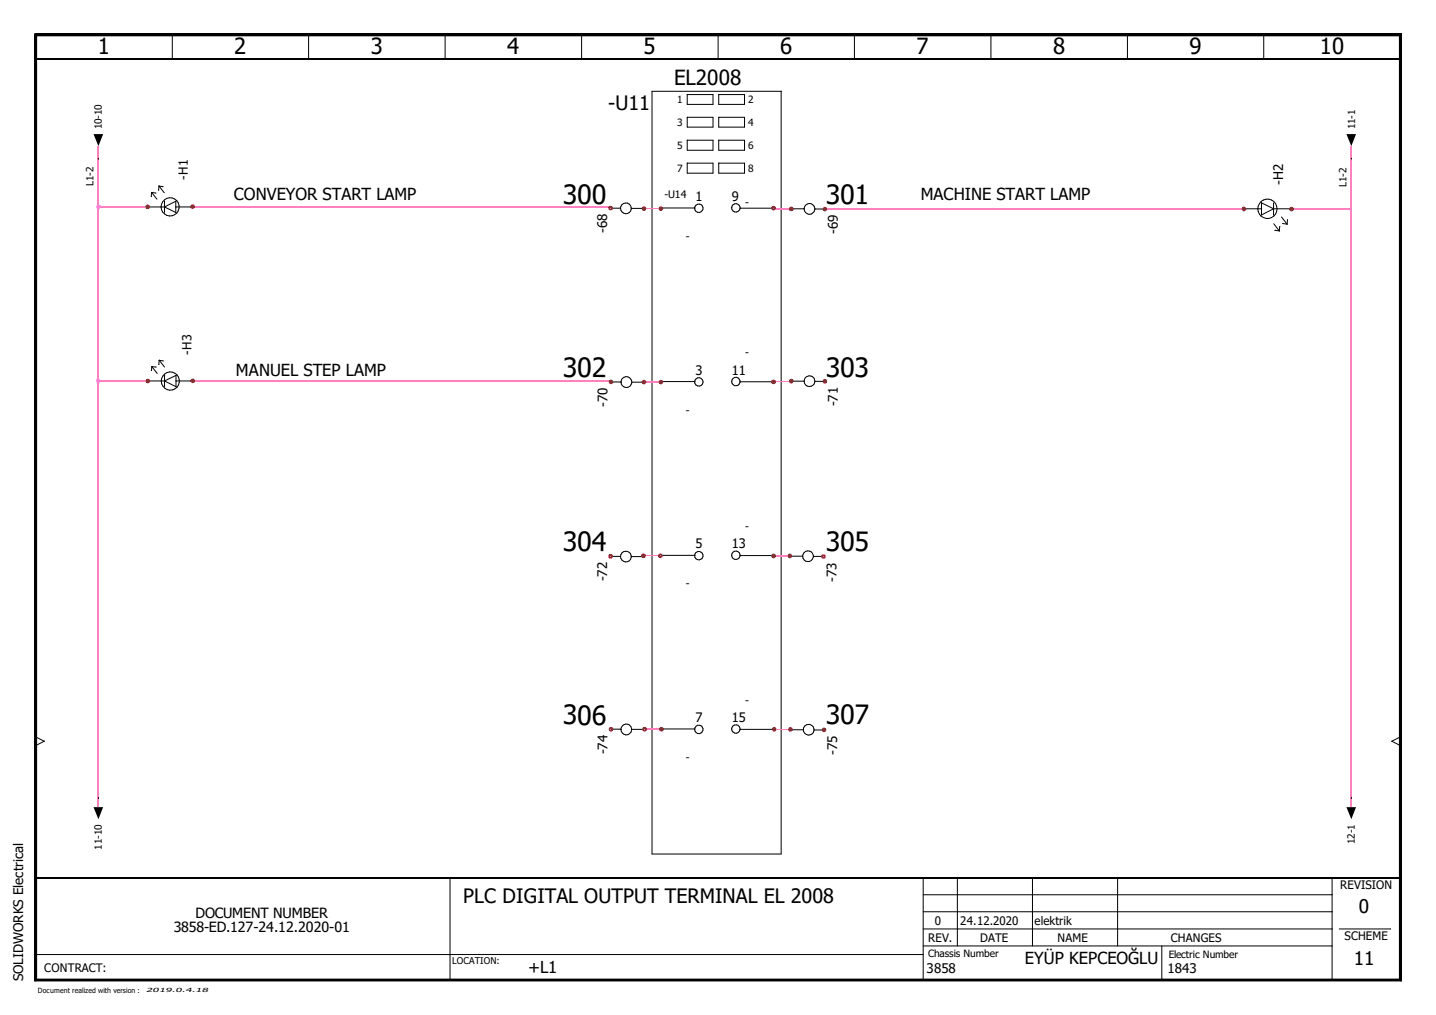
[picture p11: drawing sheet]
<svg xmlns="http://www.w3.org/2000/svg" width="297mm" height="210mm" viewBox="0 0 297 210" stroke-linecap="round" stroke-linejoin="round" font-family="sans-serif">
<path d="M0 0h297v209.9h-297z" fill="none" stroke="#fff" stroke-width=".21"/>
<g fill="none" stroke="#000" stroke-width=".21">
<path d="M7.2 7l.4 .4zM7.2 7h282.6zM7.2 7v195.9zM7.2 7h282.6v195.9h-282.6zM7.6 7.4h281.9zM7.6 7.4v195.1zM7.6 7.4h281.9v195.1h-281.9zM35.7 7.2l-.1 4.9M63.9 7.2l-.1 4.9M92.1 7.2v4.9M120.4 7.2l-.1 4.9M134.9 18.9h26.7v157.7h-26.7z"/>
<path d="M142.2 19.6h5.3v2h-5.3zM148.6 7.2l-.1 4.9M148.7 19.6h5.3v2h-5.3zM176.8 7.2l-.1 4.9M205 7.2v4.9M233.3 7.2l-.1 4.9M261.4 7.2v4.9M289.5 7.4v195.1zM289.8 7l-.3 .4zM289.8 7v195.9zM20.4 32.7h.1M31.4 39.8l1.1 1.4"/>
<path d="M31.4 39.8h.1M31.4 39.8l.9 .1M31.4 39.8l-.1 .8M32.9 38.5l1.1 1.4M32.9 38.5h.1M32.9 38.5l-.1 .8M32.9 38.5l.8 .1M33.7 38.6h.1M142.2 24.3h5.3v2h-5.3zM142.2 29h5.3v2.1h-5.3zM142.2 33.7h5.3v2.1h-5.3zM148.7 24.3h5.3v2h-5.3z"/>
<path d="M148.7 29h5.3v2.1h-5.3zM148.7 33.7h5.3v2.1h-5.3zM279.5 32.7h.1M30.5 42.8h3.6M30.5 42.8h.1M34.1 41.6l-.1 2.3M36.4 42.8h3.5M36.4 41.6h.1M36.4 41.6l-2.4 1.2 2.4 1.1M36.4 43.9h.1M36.4 41.6v2.3M39.8 42.8h.1"/>
<path d="M126.5 43.1h1.9M130.6 43.1h2.4M136.9 43h6.9M143.7 43.1h.1M151.3 43h.1M153.1 43.1h6.7M164 43.2h2.4M168.6 43.2h1.8M257.2 43.2h3.8M257.3 43.2h.1M260.9 44.4h.1M260.9 42l2.5 1.2"/>
<path d="M260.9 42h.1M260.9 42v2.4M263.4 43.2h3.8M263.4 42l.1 2.4M263.4 43.2l-2.5 1.2M263.5 46.3l1.1 1.5M263.8 47.6l.8 .2M264.6 47.8h.1M264.7 46.9l-.1 .9M265.1 44.9l1.1 1.5M265.4 46.2l.8 .2M266.2 46.4h.1"/>
<path d="M266.4 45.5l-.2 .9M267.1 43.2h.1M30.5 78.8h3.6M30.6 78.8h.1M31.4 75.8l1.1 1.4M31.4 75.8h.1M31.4 75.8l.9 .1M31.4 75.8v.8M32.9 74.5l1.1 1.4M32.9 74.5h.1M32.9 74.5v.9M32.9 74.5l.9 .1"/>
<path d="M34.1 77.6l-.1 2.4M36.4 78.8h3.5M36.4 77.6h.1M36.4 77.6l-2.4 1.2 2.4 1.2M36.4 80h.1M36.4 77.6v2.4M39.9 78.8h.1M126.6 79h1.9M130.7 79h2.4M136.9 78.9h6.9M143.7 79h.1M151.3 78.9h.1"/>
<path d="M153.1 79h6.7M164 78.8h2.4M168.6 78.9h1.8M126.5 115.1h1.9M128.4 115.1h.1M130.6 115.1h2.4M136.9 114.9h6.9M143.7 114.9h.1M151.3 114.9h.1M153.1 114.9h6.7M163.7 115h2.4M168.3 115.1h1.8"/>
<path d="M7.4 152.4l1.7 .9M9.1 153.3l-1.7 .9M9.1 153.3h.1M126.6 150.8h1.8M128.4 150.8h.1M130.7 150.8h2.4M136.9 150.7h6.9M143.7 150.8h.1M151.3 150.7h.1M153.1 150.8h6.7M163.8 150.9h2.4M168.4 151h1.8"/>
<path d="M287.9 153.3l1.8 .9M287.9 153.3h.1M289.6 152.4l-1.7 .9M20.4 164.9h.1M279.5 164.9h.1M7.4 197.4h183.6M93.1 181.5v21.2M191 195.6h84.6M191 192.1h84.6M191 188.6h84.6M191 185h84.6M191 181.5v21.2"/>
<path d="M198.1 181.5l-.1 14.1M213.6 181.5v14.1M231.2 181.5v14.1M240.3 195.6l.1 7.1M275.6 181.5l-.1 21.2M277 192.1h10.7M7.2 202.9h282.6zM7.6 202.5l-.4 .4zM7.6 202.5h281.9zM289.5 202.5l.3 .4z"/>
<circle cx="35.2" cy="42.8" r="1.87"/>
<circle cx="129.5" cy="43.1" r="1.11"/>
<circle cx="144.6" cy="43.1" r=".88"/>
<circle cx="152.2" cy="43" r=".87"/>
<circle cx="167.4" cy="43.2" r="1.11"/>
<circle cx="262.2" cy="43.2" r="2"/>
<circle cx="35.2" cy="78.8" r="1.87"/>
<circle cx="129.6" cy="79" r="1.11"/>
<circle cx="144.6" cy="79" r=".88"/>
<circle cx="152.2" cy="78.9" r=".88"/>
<circle cx="167.4" cy="78.8" r="1.11"/>
<circle cx="129.5" cy="115.1" r="1.11"/>
<circle cx="144.5" cy="114.9" r=".87"/>
<circle cx="152.2" cy="114.8" r=".87"/>
<circle cx="167.1" cy="115" r="1.12"/>
<circle cx="129.6" cy="150.9" r="1.12"/>
<circle cx="144.6" cy="150.8" r=".88"/>
<circle cx="152.2" cy="150.7" r=".88"/>
<circle cx="167.3" cy="150.9" r="1.11"/>
</g>
<path d="M7.2 7.2h282.6M7.2 202.7h282.6" fill="none" stroke="#000" stroke-width=".38"/>
<path d="M7.2 7l.4 .4zM289.8 7l-.3 .4zM19.3 27.7h2l-.9 2.5zM278.5 27.7h2l-1 2.5zM19.3 166.9h2l-.9 2.5zM278.5 166.9h2l-1 2.5zM7.6 202.5l-.4 .4zM289.5 202.5l.3 .4z" fill="#000"/>
<path d="M7.4 7v195.9M7.4 12.1h282.2M289.6 7v195.9M7.4 181.5h282.2" fill="none" stroke="#000" stroke-width=".34"/>
<g fill="none" stroke="#ff7fbf" stroke-width=".21">
<path d="M20.3 30.2v136.7M279.5 30.2v136.7M20.4 42.7h9.6M40.2 42.8h85.9M133.2 43.1h3.5M160.3 43.2h3.4M170.9 43.2h86.4M267.2 43.2h12.5M20.4 78.8h9.6M40.2 78.8h86M133.2 79h3.5M160.3 78.8h3.4"/>
<path d="M133.1 114.9h3.5M160 115h3.4M133.3 150.8h3.5M160.1 150.8h3.4"/>
</g>
<g fill="#a50000">
<path d="M267.5 42.9l.2 .4h-.5z"/>
<path d="M267.2 42.8l.3 .1-.3 .3z"/>
<path d="M266.8 42.9l.4-.1v.4z"/>
<path d="M266.8 42.9l.3 .4h-.4z"/>
<path d="M266.7 43.3h.4l-.3 .3z"/>
<path d="M267.1 43.3l.1 .4-.4-.1z"/>
<path d="M267.2 43.3l.3 .3-.3 .1z"/>
<path d="M267.2 43.3h.5l-.2 .3z"/>
<path d="M257.3 43.2l.4-.4 .1 .4z"/>
<path d="M257.3 42.7l.4 .1-.4 .4z"/>
<path d="M257 42.8l.3-.1v.5z"/>
<path d="M257 42.8l.3 .4h-.5z"/>
<path d="M256.8 43.2l.5 .1-.3 .3z"/>
<path d="M257 43.6l.3-.3v.4z"/>
<path d="M257.3 43.3l.4 .3-.4 .1z"/>
<path d="M257.3 43.3l.5-.1-.1 .4z"/>
<path d="M170.7 78.8l.3-.3 .1 .4z"/>
<path d="M170.6 78.4l.4 .1-.3 .3z"/>
<path d="M170.3 78.5l.3-.1v.4z"/>
<path d="M170.3 78.5l.3 .4h-.5z"/>
<path d="M170.1 78.9h.5l-.3 .3z"/>
<path d="M170.3 79.2l.3-.3v.5z"/>
<path d="M170.6 78.9l.4 .3-.4 .2z"/>
<path d="M170.7 78.9h.4l-.1 .3z"/>
<path d="M171 42.9l.1 .3h-.4z"/>
<path d="M170.6 42.8l.4 .1-.3 .3z"/>
<path d="M170.3 42.9l.3-.1v.4z"/>
<path d="M170.3 42.9l.3 .3h-.5z"/>
<path d="M170.1 43.2l.5 .1-.3 .3z"/>
<path d="M170.6 43.3v.4l-.3-.1z"/>
<path d="M170.6 43.3l.4 .3-.4 .1z"/>
<path d="M170.7 43.2h.4l-.1 .4z"/>
<path d="M170.5 150.9l.3-.3 .1 .4z"/>
<path d="M170.4 150.5l.4 .1-.3 .3z"/>
<path d="M170.1 150.6l.3-.1v.4z"/>
<path d="M170.1 150.6l.3 .4h-.4z"/>
<path d="M170 151h.4l-.3 .3z"/>
<path d="M170.1 151.3l.3-.3v.4z"/>
<path d="M170.4 151l.4 .3-.4 .1z"/>
<path d="M170.5 151h.4l-.1 .3z"/>
<path d="M170.3 115l.4-.3 .1 .4z"/>
<path d="M170.3 114.6l.4 .1-.4 .3z"/>
<path d="M170 114.7l.3-.1v.4z"/>
<path d="M170 114.7l.3 .4h-.5z"/>
<path d="M169.8 115.1h.5l-.3 .3z"/>
<path d="M170.3 115.1v.5l-.3-.2z"/>
<path d="M170.3 115.1l.4 .3-.4 .2z"/>
<path d="M170.3 115.1h.5l-.1 .3z"/>
<path d="M163.7 78.8l.3-.3 .2 .3z"/>
<path d="M163.7 78.3l.3 .2-.3 .3z"/>
<path d="M163.3 78.5l.4-.2v.5z"/>
<path d="M163.3 78.5l.3 .3h-.4z"/>
<path d="M163.2 78.8l.5 .1-.4 .3z"/>
<path d="M163.3 79.2l.4-.3v.4z"/>
<path d="M163.7 78.9l.3 .3-.3 .1z"/>
<path d="M163.7 78.8h.5l-.2 .4z"/>
<path d="M164 42.8l.2 .4h-.5z"/>
<path d="M163.7 42.7l.3 .1-.3 .4z"/>
<path d="M163.3 42.8l.4-.1v.4z"/>
<path d="M163.3 42.8l.3 .4h-.4z"/>
<path d="M163.2 43.2h.5l-.4 .4z"/>
<path d="M163.7 43.2v.5l-.4-.1z"/>
<path d="M163.7 43.3l.3 .3-.3 .1z"/>
<path d="M163.7 43.2h.5l-.2 .4z"/>
<path d="M163.5 150.8l.4-.3 .1 .3z"/>
<path d="M163.5 150.3l.4 .2-.4 .3z"/>
<path d="M163.1 150.5l.4-.2v.5z"/>
<path d="M163.1 150.5l.4 .3h-.5z"/>
<path d="M163 150.8l.5 .1-.4 .3z"/>
<path d="M163.1 151.2l.4-.3v.4z"/>
<path d="M163.5 150.9l.4 .3-.4 .1z"/>
<path d="M163.5 150.9l.5-.1-.1 .4z"/>
<path d="M163.4 114.9l.3-.3 .2 .4z"/>
<path d="M163.4 114.5l.3 .1-.3 .3z"/>
<path d="M163 114.6l.4-.1v.4z"/>
<path d="M163 114.6l.3 .4h-.4z"/>
<path d="M162.9 115h.4l-.3 .3z"/>
<path d="M163 115.3l.4-.3v.5z"/>
<path d="M163.4 115l.3 .3-.3 .2z"/>
<path d="M163.4 115h.5l-.2 .3z"/>
<path d="M160.2 150.8l.3-.3 .2 .3z"/>
<path d="M160.1 150.3l.4 .2-.3 .3z"/>
<path d="M159.8 150.5l.3-.2v.5z"/>
<path d="M159.8 150.5l.3 .3h-.5z"/>
<path d="M159.6 150.8l.5 .1-.3 .3z"/>
<path d="M160.1 150.9v.4l-.3-.1z"/>
<path d="M160.1 150.9l.4 .3-.4 .1z"/>
<path d="M160.2 150.8h.5l-.2 .4z"/>
<path d="M160.4 114.6l.1 .4h-.4z"/>
<path d="M160 114.5l.4 .1-.3 .3z"/>
<path d="M159.7 114.6l.3-.1v.4z"/>
<path d="M159.7 114.6l.3 .4h-.5z"/>
<path d="M159.5 115h.5l-.3 .3z"/>
<path d="M160 115v.5l-.3-.2z"/>
<path d="M160 115l.4 .3-.4 .2z"/>
<path d="M160.1 115h.4l-.1 .3z"/>
<path d="M160.4 78.6l.1 .4h-.4z"/>
<path d="M160 78.5l.4 .1-.3 .4z"/>
<path d="M159.6 78.6l.4-.1v.4z"/>
<path d="M159.6 78.6l.4 .4h-.5z"/>
<path d="M159.5 79h.5l-.4 .3z"/>
<path d="M160 79v.5l-.4-.2z"/>
<path d="M160 79l.4 .3-.4 .2z"/>
<path d="M160.1 79h.4l-.1 .3z"/>
<path d="M160.4 42.7l.1 .4h-.4z"/>
<path d="M160 42.5l.4 .2-.3 .3z"/>
<path d="M159.6 42.7l.4-.2v.5z"/>
<path d="M159.6 42.7l.4 .4h-.5z"/>
<path d="M159.5 43.1h.5l-.4 .3z"/>
<path d="M159.6 43.4l.4-.3v.5z"/>
<path d="M160 43.1l.4 .3-.4 .2z"/>
<path d="M160.1 43.1h.4l-.1 .3z"/>
<path d="M137.2 150.5l.1 .3h-.4z"/>
<path d="M136.8 150.3l.4 .2-.3 .3z"/>
<path d="M136.5 150.5l.3-.2v.5z"/>
<path d="M136.5 150.5l.3 .3h-.5z"/>
<path d="M136.3 150.8h.5l-.3 .4z"/>
<path d="M136.8 150.8v.5l-.3-.1z"/>
<path d="M136.8 150.9l.4 .3-.4 .1z"/>
<path d="M136.9 150.8h.4l-.1 .4z"/>
<path d="M137 78.7l.2 .3h-.5z"/>
<path d="M136.7 78.5l.3 .2-.3 .3z"/>
<path d="M136.4 78.7l.3-.2-.1 .5z"/>
<path d="M136.4 78.7l.2 .3h-.4z"/>
<path d="M136.2 79h.4l-.2 .4z"/>
<path d="M136.6 79l.1 .5-.3-.1z"/>
<path d="M136.7 79.1l.3 .3-.3 .1z"/>
<path d="M136.7 79h.5l-.2 .4z"/>
<path d="M136.7 43.1l.3-.3 .2 .3z"/>
<path d="M136.7 42.6l.3 .2-.3 .3z"/>
<path d="M136.4 42.8l.3-.2v.5z"/>
<path d="M136.4 42.8l.2 .3h-.4z"/>
<path d="M136.2 43.1l.4 .1-.2 .3z"/>
<path d="M136.6 43.2l.1 .4-.3-.1z"/>
<path d="M136.7 43.2l.3 .3-.3 .1z"/>
<path d="M136.7 43.1h.5l-.2 .4z"/>
<path d="M136.6 114.9l.3-.3 .2 .3z"/>
<path d="M136.6 114.4l.3 .2-.3 .3z"/>
<path d="M136.2 114.6l.4-.2v.5z"/>
<path d="M136.2 114.6l.4 .3h-.5z"/>
<path d="M136.1 114.9l.5 .1-.4 .3z"/>
<path d="M136.2 115.3l.4-.3v.4z"/>
<path d="M136.6 115l.3 .3-.3 .1z"/>
<path d="M136.6 114.9h.5l-.2 .4z"/>
<path d="M133.3 150.8l.4-.3 .1 .3z"/>
<path d="M133.3 150.3l.4 .2-.4 .3z"/>
<path d="M133 150.5l.3-.2v.4z"/>
<path d="M133 150.5l.3 .3h-.5z"/>
<path d="M132.8 150.8h.5l-.3 .4z"/>
<path d="M133.3 150.8v.5l-.3-.1z"/>
<path d="M133.3 150.8l.4 .4-.4 .1z"/>
<path d="M133.3 150.8h.5l-.1 .4z"/>
<path d="M133.2 79l.4-.3 .1 .3z"/>
<path d="M133.2 78.5l.4 .2-.4 .3z"/>
<path d="M132.8 78.7l.4-.2v.5z"/>
<path d="M132.8 78.7l.4 .3h-.5z"/>
<path d="M132.7 79h.5l-.4 .4z"/>
<path d="M133.2 79v.5l-.4-.1z"/>
<path d="M133.2 79l.4 .4-.4 .1z"/>
<path d="M133.2 79h.5l-.1 .4z"/>
<path d="M133.2 43.1l.4-.3 .1 .3z"/>
<path d="M133.2 42.6l.4 .2-.4 .3z"/>
<path d="M132.8 42.8l.4-.2v.5z"/>
<path d="M132.8 42.8l.3 .3h-.4z"/>
<path d="M132.7 43.1l.5 .1-.4 .3z"/>
<path d="M132.8 43.5l.4-.3v.4z"/>
<path d="M133.2 43.2l.4 .3-.4 .1z"/>
<path d="M133.2 43.2l.5-.1-.1 .4z"/>
<path d="M133.1 114.9l.4-.3 .1 .3z"/>
<path d="M133.1 114.4l.4 .2-.4 .3z"/>
<path d="M132.8 114.6l.3-.2v.5z"/>
<path d="M132.8 114.6l.3 .3h-.5z"/>
<path d="M132.6 114.9l.5 .1-.3 .3z"/>
<path d="M133.1 115v.4l-.3-.1z"/>
<path d="M133.1 115l.4 .3-.4 .1z"/>
<path d="M133.1 114.9h.5l-.1 .4z"/>
<path d="M126.4 79l.3-.4 .2 .4z"/>
<path d="M126.4 78.5l.3 .1-.3 .4z"/>
<path d="M126 78.6l.4-.1v.4z"/>
<path d="M126 78.6l.3 .4h-.4z"/>
<path d="M125.9 79h.5l-.4 .3z"/>
<path d="M126.4 79v.5l-.4-.2z"/>
<path d="M126.4 79l.3 .3-.3 .2z"/>
<path d="M126.4 79h.5l-.2 .3z"/>
<path d="M126.4 150.8l.3-.3 .2 .3z"/>
<path d="M126.4 150.3l.3 .2-.3 .3z"/>
<path d="M126 150.5l.4-.2-.1 .5z"/>
<path d="M126 150.5l.3 .3h-.4z"/>
<path d="M125.9 150.8h.4l-.3 .4z"/>
<path d="M126.3 150.8l.1 .5-.4-.1z"/>
<path d="M126.4 150.9l.3 .3-.3 .1z"/>
<path d="M126.4 150.8h.5l-.2 .4z"/>
<path d="M126.3 115l.4-.3 .1 .4z"/>
<path d="M126.3 114.6l.4 .1-.4 .3z"/>
<path d="M125.9 114.7l.4-.1v.4z"/>
<path d="M125.9 114.7l.3 .4h-.4z"/>
<path d="M125.8 115.1h.4l-.3 .3z"/>
<path d="M126.2 115.1l.1 .5-.4-.2z"/>
<path d="M126.3 115.1l.4 .3-.4 .2z"/>
<path d="M126.3 115.1h.5l-.1 .3z"/>
<path d="M126.3 43l.4-.3 .1 .4z"/>
<path d="M126.3 42.5l.4 .2-.4 .3z"/>
<path d="M125.9 42.7l.4-.2v.5z"/>
<path d="M125.9 42.7l.3 .4h-.4z"/>
<path d="M125.8 43.1h.4l-.3 .3z"/>
<path d="M126.2 43.1l.1 .4-.4-.1z"/>
<path d="M126.3 43.1l.4 .3-.4 .1z"/>
<path d="M126.3 43.1h.5l-.1 .3z"/>
<path d="M40.2 78.4l.2 .4h-.5z"/>
<path d="M39.9 78.3l.3 .1-.3 .3z"/>
<path d="M39.5 78.4l.4-.1-.1 .4z"/>
<path d="M39.5 78.4l.3 .4h-.4z"/>
<path d="M39.4 78.8h.4l-.3 .3z"/>
<path d="M39.8 78.8l.1 .4-.4-.1z"/>
<path d="M39.9 78.8l.3 .3-.3 .1z"/>
<path d="M39.9 78.8h.5l-.2 .3z"/>
<path d="M40.2 42.4l.1 .4h-.4z"/>
<path d="M39.8 42.2l.4 .2-.3 .3z"/>
<path d="M39.5 42.4l.3-.2v.5z"/>
<path d="M39.5 42.4l.3 .4h-.5z"/>
<path d="M39.3 42.8h.5l-.3 .3z"/>
<path d="M39.8 42.8v.4l-.3-.1z"/>
<path d="M39.8 42.8l.4 .3-.4 .1z"/>
<path d="M39.9 42.8h.4l-.1 .3z"/>
<path d="M30.6 78.7l.3-.3 .2 .4z"/>
<path d="M30.6 78.3l.3 .1-.3 .3z"/>
<path d="M30.2 78.4l.4-.1v.4z"/>
<path d="M30.2 78.4l.3 .4h-.4z"/>
<path d="M30.1 78.8h.4l-.3 .4z"/>
<path d="M30.5 78.8l.1 .5-.4-.1z"/>
<path d="M30.6 78.8l.3 .4-.3 .1z"/>
<path d="M30.6 78.8h.5l-.2 .4z"/>
<path d="M30.6 42.8l.3-.4 .1 .4z"/>
<path d="M30.5 42.3l.4 .1-.3 .4z"/>
<path d="M30.2 42.4l.3-.1v.4z"/>
<path d="M30.2 42.4l.3 .4h-.5z"/>
<path d="M30 42.8h.5l-.3 .3z"/>
<path d="M30.5 42.8v.5l-.3-.2z"/>
<path d="M30.5 42.8l.4 .3-.4 .2z"/>
<path d="M30.6 42.8h.4l-.1 .3z"/>
</g>
<g fill="#ff7fdf">
<path d="M20.7 42.4l.2 .3h-.5z"/>
<path d="M20.4 42.2l.3 .2-.3 .3z"/>
<path d="M20 42.4l.4-.2-.1 .5z"/>
<path d="M20 42.4l.3 .3h-.4z"/>
<path d="M19.9 42.7l.4 .1-.3 .3z"/>
<path d="M20.3 42.8l.1 .4-.4-.1z"/>
<path d="M20.4 42.8l.3 .3-.3 .1z"/>
<path d="M20.4 42.7h.5l-.2 .4z"/>
<path d="M20.4 78.7l.3-.3 .1 .3z"/>
<path d="M20.4 78.2l.3 .2-.3 .3z"/>
<path d="M20 78.4l.4-.2v.5z"/>
<path d="M20 78.4l.3 .3h-.4z"/>
<path d="M19.9 78.7l.4 .1-.3 .3z"/>
<path d="M20.3 78.8l.1 .4-.4-.1z"/>
<path d="M20.4 78.8l.3 .3-.3 .1z"/>
<path d="M20.4 78.8l.4-.1-.1 .4z"/>
</g>
<g font-size="5.5">
<text x="116.5" y="42.1" transform="rotate(1 116.5 42.1)">300</text>
<text x="170.8" y="42.1" transform="rotate(1 170.8 42.1)">301</text>
<text x="116.5" y="77.9" transform="rotate(1 116.5 77.9)">302</text>
<text x="170.8" y="77.9" transform="rotate(1 170.8 77.9)">303</text>
<text x="116.5" y="113.9" transform="rotate(1 116.5 113.9)">304</text>
<text x="170.8" y="113.9" transform="rotate(1 170.8 113.9)">305</text>
<text x="116.5" y="149.8" transform="rotate(1 116.5 149.8)">306</text>
<text x="170.8" y="149.7" transform="rotate(1 170.8 149.7)">307</text>
</g>
<g font-size="4.6">
<text x="20.2" y="11.3">1</text>
<text x="48.5" y="11.3">2</text>
<text x="76.7" y="11.3">3</text>
<text x="104.9" y="11.3">4</text>
<text x="133.1" y="11.3">5</text>
<text x="161.4" y="11.3">6</text>
<text x="189.6" y="11.3">7</text>
<text x="217.8" y="11.3">8</text>
<text x="246" y="11.3">9</text>
<text x="273" y="11.3">10</text>
</g>
<text font-size="4.3" x="139.4" y="17.6">EL2008</text>
<g font-size="4.1">
<text x="125.8" y="22.8">-U11</text>
<text x="95.8" y="186.7">PLC DIGITAL OUTPUT TERMINAL EL 2008</text>
</g>
<g font-size="3.9">
<text x="281.1" y="188.8">0</text>
<text x="280" y="199.5">11</text>
</g>
<g font-size="3.4">
<text x="48.3" y="41.4">CONVEYOR START LAMP</text>
<text x="190.5" y="41.3">MACHINE START LAMP</text>
<text x="48.8" y="77.7">MANUEL STEP LAMP</text>
<text x="109.3" y="201.1">+L1</text>
<text x="212" y="199.4">EYÜP KEPCEOĞLU</text>
</g>
<g font-size="2.9">
<text x="40.5" y="189.8">DOCUMENT NUMBER</text>
<text x="35.9" y="192.7">3858-ED.127-24.12.2020-01</text>
</g>
<g font-size="2.7">
<text x="143.8" y="41.5">1</text>
<text x="151.4" y="41.5">9</text>
<text x="265.4" y="38.2" transform="rotate(-90 265.4 38.2)">-H2</text>
<text x="125.6" y="48.2" transform="rotate(-90 125.6 48.2)">-68</text>
<text x="173.3" y="48.4" transform="rotate(-90 173.3 48.4)">-69</text>
<text x="143.8" y="77.5">3</text>
<text x="151.4" y="77.5">11</text>
<text x="125.7" y="84.2" transform="rotate(-90 125.7 84.2)">-70</text>
<text x="173.3" y="84" transform="rotate(-90 173.3 84)">-71</text>
<text x="143.8" y="113.4">5</text>
<text x="151.4" y="113.4">13</text>
<text x="125.6" y="120.2" transform="rotate(-90 125.6 120.2)">-72</text>
<text x="173" y="120.3" transform="rotate(-90 173 120.3)">-73</text>
<text x="143.8" y="149.3">7</text>
<text x="151.4" y="149.3">15</text>
<text x="125.7" y="156" transform="rotate(-90 125.7 156)">-74</text>
<text x="173.1" y="156.1" transform="rotate(-90 173.1 156.1)">-75</text>
<text x="4.8" y="202.9" transform="rotate(-90 4.8 202.9)">SOLIDWORKS Electrical</text>
<text x="191.7" y="201.1">3858</text>
<text x="241.5" y="201.3">1843</text>
</g>
<g font-size="2.6">
<text x="38.9" y="37.1" transform="rotate(-90 38.9 37.1)">-H1</text>
<text x="39.6" y="73.3" transform="rotate(-90 39.6 73.3)">-H3</text>
</g>
<g font-size="2.4">
<text x="277.2" y="183.9">REVISION</text>
<text x="193.4" y="191.3">0</text>
<text x="198.6" y="191.3">24.12.2020</text>
<text x="214" y="191.3">elektrik</text>
<text x="192" y="194.7">REV.</text>
<text x="202.7" y="194.7">DATE</text>
<text x="218.8" y="194.7">NAME</text>
<text x="242.2" y="194.7">CHANGES</text>
<text x="278.1" y="194.4">SCHEME</text>
<text x="9.1" y="200.9">CONTRACT:</text>
</g>
<g font-size="2.1">
<text x="140.1" y="21.3">1</text>
<text x="154.7" y="21.3">2</text>
<text x="21.1" y="26.8" transform="rotate(-90 21.1 26.8)">10-10</text>
<text x="140.1" y="26">3</text>
<text x="154.7" y="26">4</text>
<text x="280.3" y="26.8" transform="rotate(-90 280.3 26.8)">11-1</text>
<text x="140.1" y="30.7">5</text>
<text x="140.1" y="35.6">7</text>
<text x="154.7" y="30.7">6</text>
<text x="154.7" y="35.6">8</text>
<text x="19.3" y="38.5" transform="rotate(-90 19.3 38.5)">L1-2</text>
<text x="137.5" y="40.9">-U14</text>
<text x="278.5" y="38.7" transform="rotate(-90 278.5 38.7)">L1-2</text>
<text x="154.1" y="42.6">-</text>
<text x="141.9" y="49.6">-</text>
<text x="154.1" y="73.7">-</text>
<text x="141.9" y="85.6">-</text>
<text x="154.1" y="109.6">-</text>
<text x="141.9" y="121.5">-</text>
<text x="154.1" y="145.6">-</text>
<text x="141.9" y="157.4">-</text>
<text x="21.1" y="175.7" transform="rotate(-90 21.1 175.7)">11-10</text>
<text x="280.2" y="174.5" transform="rotate(-90 280.2 174.5)">12-1</text>
<text x="192" y="198">Chassis Number</text>
<text x="241.8" y="198.1">Electric Number</text>
</g>
<text font-size="1.9" x="93.5" y="199.3">LOCATION:</text>
<text font-size="1.5" x="7.8" y="205.3">Document realized with version :</text>
<text font-size="1.2" x="30.3" y="205.2">2019.0.4.18</text>
</svg>
